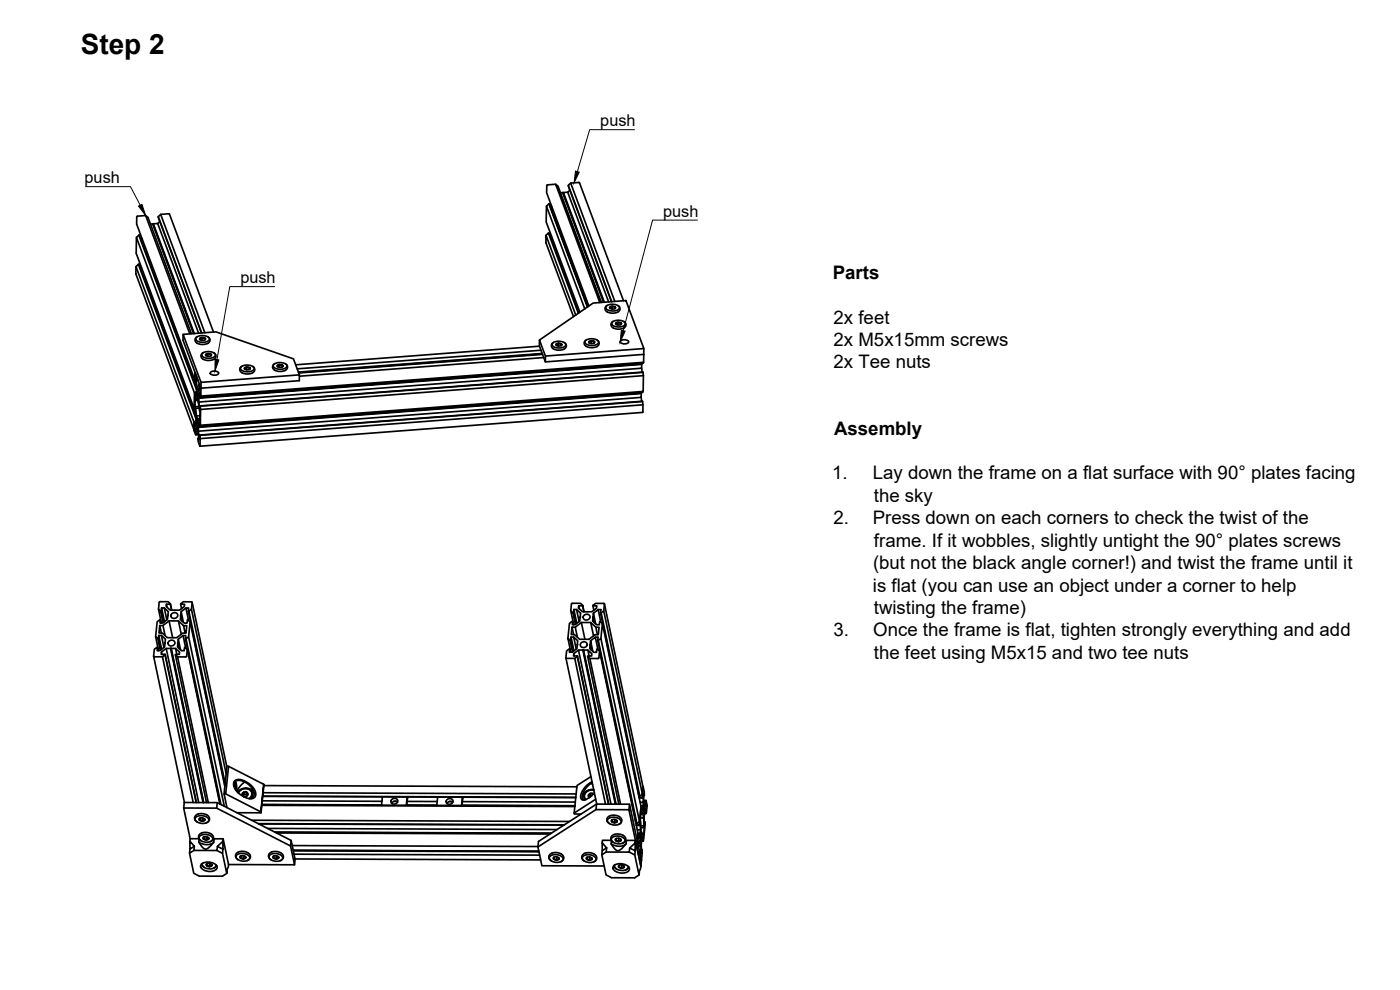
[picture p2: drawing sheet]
<svg xmlns="http://www.w3.org/2000/svg" width="420mm" height="297mm" viewBox="0 0 420 297" stroke-linecap="round" stroke-linejoin="round" font-family="sans-serif">
<!-- layer: Visible -->
<g fill="none" stroke="#000" stroke-width=".5">
<path d="M166.8 55.3l-2.6 .2-.1 2.4 12.6 33.9M168.9 57.8h-.7M169 57.9l12.2 32.8M169.1 57.8l12.1 32.9M170.4 57.7l-1.3 .1 12.3 32.9M170.5 55.6l13 34.9M171 57.1l-.6 .6 12.3 32.9M171.3 54.9l-.8 .7 13.1 34.9M40.9 71.3l17.5 46.8-.1 4.7-17.4-46.8v-4.7l.8-.7 .1-.1 17.2 46M41.5 79.3l17.4 46.4M41.7 70.6l17.3 46.4M42.6 71.5l-.4 .1"/>
<path d="M43.7 64.7l13.3 35.5M45.8 67.2l12.3 32.9M45.9 67.3l12.3 32.8M46 67.2l12.3 32.9M47.3 67.1l12.3 32.9M47.5 65l13 34.9M48 66.4l-.7 .7-2.1 .1M48.2 64.3l13.3 35.5M163.9 70.6l.7-.7 9 24.1M164 61.9l-.1 4.7 10.1 27.1M164.6 69.9h.2l8.9 24M164.7 61.2l-.7 .7 11.5 30.8"/>
<path d="M165.5 70.9h-.4M165.7 62.1l-.4 .1M40.8 80l17.5 46.8-.1 2.2M42.5 80.3h-.4M64.1 99.6l-13.2-35.3h-2.7l-.7 .9 13 34.7M172.8 94.5l-8.9-23.9-.1 2.2 8.3 22.2M176.4 92l-11.5-30.8h-.2l11.6 30.9M180.5 90.7l-13-34.8-.7-.6 13.2 35.5M182 91.8a3.1 3.1 0 0 1 3.9 .3 1.68 1.68 0 0 1-2.3 1.2l-1-.2a.84 .84 0 0 1-.6-1.3zM182.2 91.6l-.6 .8 .2 .8a3 3 0 0 0 3.9 .3l.4-1-.6-.8M183.1 92l.9-.1 .7 .3a.99 .99 0 0 1-1.7 0zM183.7 91.9v.8"/>
<path d="M183.8 96.6a3.1 3.1 0 0 1 3.9 .3 1.68 1.68 0 0 1-2.3 1.2l-1-.2a.84 .84 0 0 1-.6-1.3zM184 96.4l-.6 .8 .2 .8a3 3 0 0 0 3.9 .3l.4-1-.6-.8M184.5 92.1v.5v-.5l-.8-.2-.7 .3 .1 .4M184.9 96.8l.9-.1 .7 .3a.99 .99 0 0 1-1.7 0zM185.5 96.7v.8M186.3 96.9v.5v-.5l-.8-.2-.7 .3 .1 .4M187.1 90.2l-13.2-35.3h-2.6l13.2 35.5M55 100.3l-.1 1.8 5.4 14.4 29.5-2.3 .1-1.7-1.8-4.8-23.3-8.1-9.8 .7 5.3 14.4 29.6-2.2M57.4 100.1l-13-34.8-.7-.6-2.6 .2-.1 2.3 17.5 46.8v-2.1M58.5 111.9v2.1l.1 1.1v-1l.2 .4 .2 3.1v1.2l-.3 .5-.1-1.5-.2 .3-.1 4.7 .2 1.1v-1.1l.2 .4 .2 3.1-.1 1.2-.2 .5-.2-1.5-.1 .3-.1 2.2M58.5 111.8h.1M58.6 119.7l.1 .4 .4-.6a20.1 20.1 0 0 1 .9 6.5l-.2-.5-.3 .7a20.2 20.2 0 0 1-.9-6.5z"/>
<path d="M58.6 111.8l.4 1.2 .1 1.1-.2-.6v.8l.2 1.8 .5 1.3a2.06 2.06 0 0 0 .1-1.9l.1-.3a5.4 5.4 0 0 1 .5 3.6l-.2 .3-.1-1.5-.3 .5v2.5l.2 1.8 .1 .4 .1-1 .1 1.1-.1 4.7-.1 .3-.2-1.5-.2 .5-.1 2.5 .2 1.8 .2 .4v-1.1l.2 1.1-.1 2.3-.5-1.2-.1-1.2 .2 .6v-.7l-.2-1.8-.5-1.4a2.06 2.06 0 0 0 0 2l-.2 .3-.5-1.5M58.6 111.8l-.1 .1M58.9 115.1h-.3M58.9 101.2a3.1 3.1 0 0 1 3.9 .3 1.68 1.68 0 0 1-2.2 1.2l-1-.2a.84 .84 0 0 1-.7-1.3zM58.9 118.9h-.3M59 117.8h-.4M59 117.7l-.4 .1M59 117.5l-.3 .3M59.2 101l-.6 .8 .2 .8a3 3 0 0 0 3.8 .2l.4-.9-.6-.8M59.2 117.4l.3 1.2-.1 .9zM59.4 113.9l-.3 .1M59.4 114.1h-.3"/>
<path d="M59.5 114.2l-.6 .1M59.7 119.3l132.9-10.2-132.9 10.2M59.8 116l-.7 .1M59.9 116.8h-.5M59.9 116.7h-.6M60 101.4l1-.1 .7 .3a.99 .99 0 0 1-1.8 0zM60.1 118.1h-.4M60.3 118.8l132.9-10.1-.2 .3-132.9 10.1M60.3 114.7v1.8M60.6 101.3v.8M60.7 106a3.1 3.1 0 0 1 3.9 .3 1.68 1.68 0 0 1-2.2 1.2l-1-.2a.84 .84 0 0 1-.7-1.3zM61 105.8l-.6 .8 .1 .8a3 3 0 0 0 3.9 .2l.4-.9-.6-.8"/>
<path d="M61.4 101.5l.1 .5-.1-.5-.8-.2-.6 .3 .1 .4M61.8 106.2l1-.1 .7 .3a.99 .99 0 0 1-1.8 0zM62.4 106.1v.8M63.2 106.3l.1 .5-.1-.5-.8-.2-.6 .3 .1 .4M63.3 111.6l1.3-.3 1 .6a1.42 1.42 0 0 1-2.5-.1zM72.3 110.1a3.1 3.1 0 0 1 4 .3 1.68 1.68 0 0 1-2.3 1.1l-1-.1a.84 .84 0 0 1-.7-1.3zM72.6 109.9l-.6 .7 .2 .9a3 3 0 0 0 3.8 .2l.4-.9-.6-.9M73.5 110.3l.9-.2 .7 .4a.99 .99 0 0 1-1.8-.1zM74.1 110.1l-.1 .9M74.9 110.3v.5v-.5l-.8-.2-.7 .3 .1 .4M82.2 109.3a3.1 3.1 0 0 1 3.9 .3 1.68 1.68 0 0 1-2.2 1.2l-1-.2a.84 .84 0 0 1-.7-1.3zM82.4 109.1l-.6 .7 .2 .9a3 3 0 0 0 3.9 .2l.4-.9-.6-.8"/>
<path d="M83.3 109.5l.9-.1 .7 .3a.99 .99 0 0 1-1.7 0zM83.4 110.1l-.2-.4 .7-.3 .8 .1 .1 .6M83.9 109.4v.8M84.7 109.5v.6M161.9 102v1.8l1.8 4.8 29.5-2.3M161.9 102l16.1-11.1 9.8-.7 5.4 14.4-29.5 2.2zM161.9 103.9l-73.2 5.6M162.4 105.1l-73.2 5.6M162.7 106.1l-73.1 5.5M162.8 106.2l-73.2 5.6M162.8 106.3l-73.1 5.6M163.2 107.3l-73.3 5.6"/>
<path d="M163.7 106.8v1.8M165.9 102.9a3.1 3.1 0 0 1 3.9 .3 1.68 1.68 0 0 1-2.3 1.2l-1-.2a.84 .84 0 0 1-.6-1.3zM166.1 102.7l-.6 .8 .2 .8a3 3 0 0 0 3.9 .3l.4-1-.6-.8M167 103.1l.9-.1 .7 .3a.99 .99 0 0 1-1.7 0zM167 103.7l-.1-.4 .7-.3 .8 .2v.5M167.6 103v.8M168.4 103.2v.5M175.7 102.2a3.1 3.1 0 0 1 3.9 .3 1.68 1.68 0 0 1-2.2 1.2l-1-.2a.84 .84 0 0 1-.7-1.3zM176 102l-.6 .7 .1 .9a3 3 0 0 0 3.9 .2l.4-.9-.6-.9M176.8 102.4l1-.2 .7 .4a.99 .99 0 0 1-1.8-.1zM176.9 102.9l-.1-.4 .6-.2 .8 .1 .1 .5M177.4 102.3v.8"/>
<path d="M178.2 102.4v.6M186.4 102.2l1.3-.2 1 .5a1.42 1.42 0 0 1-2.5-.1zM192.4 117.9l-132.9 10.3M192.4 119.2l.2 1.2M192.4 118.1v1.1l-132.9 10.2M192.4 117.9l-132.9 10.2M192.4 117.8l-132.8 10.2M192.6 110.5l.1 1.2M192.6 109.3v1.2l-132.9 10.1M192.6 109v.3l-132.9 10.2M193 111.7l.1 1-132.9 10.2M193 117.4l-.1 .3-132.9 10.2"/>
<path d="M193.1 112.7l-.1 4.7-132.9 10.2M193.2 106.3v2.4M193.2 104.6v1.7M58.7 123.8l-.2 .1M58.8 127.6h-.4M58.8 126.6h-.4M58.8 126.5h-.4M58.9 126.2l-.3 .3M58.9 125.3l-17.2-46h-.2l-.7 .7v2.2l17.4 46.8M59.1 126.2l.3 1.1-.1 .9zM59.1 128.7h-.4M59.2 128.9h.1"/>
<path d="M59.3 120.1h-.6M59.4 129.4l-.7 .1M59.5 130h-.6M59.5 130.1l-.6 .1M59.5 130.4l-.8 .1M59.6 131.5h-.2M59.7 121.9l-1.2 .1M59.8 122.4l-1.1 .1M59.9 131.2h-.2M59.9 130.5l132.9-10-132.9 10.1M60 126.9h-.4M60 125.5h-.2"/>
<path d="M60 124.7l-1 .1M60 122.4h-.1M60.1 121.8l132.9-10.1-132.9 10.2M192.8 120.5l.2 1-132.9 10.1M193 121.5l-.1 2.2-132.9 10.2M46.1 196.9l.2 .2M46.1 196.9l9.3 43.9M46.7 191l.9 4.2M47.3 194.2l.2 1M47.4 191.6l.7 3.5M47.5 191.6l.7 3.4M47.6 182.8l.8 4.1"/>
<path d="M47.6 190.7l.9 4.1M47.9 187.7l.5 2.2M48.1 186l.2 .9M48.2 183.4l.8 3.5M48.4 183.4l.7 3.3M48.4 190.7l.8 3.6M48.5 195.6l.1 .7M48.5 182.4l.9 4.1M48.8 197.1l9.2 43.7M48.9 187.7l.7 3M49.3 182.4l.8 3.6M49.5 192.9l-.1 1.2-1.4 1.1h-.8l.1-1-1 .6-.2 2.1"/>
<path d="M49.5 192.9l.1 .1M49.6 196.3l9.3 44.5M49.9 194.6l9.7 46.2M49.9 181.3l.2 .9M50.4 184.6v.1M50.7 186.3l1.1 5M50.8 192.3a.97 .97 0 0 1 1.3-.1 .97 .97 0 0 1 .2 1.3 .97 .97 0 0 1-1.3 .2 .78 .78 0 0 1-.6-.6 .78 .78 0 0 1 .4-.8zM51.1 181.1l.4 2M51.2 194.6l9.7 46.2M51.3 194.5l9.8 46.3M51.4 194.6l9.7 46.2M51.6 184.1a.97 .97 0 0 1 1.4-.2 .97 .97 0 0 1 .2 1.4 .97 .97 0 0 1-1.4 .2 .78 .78 0 0 1-.5-.7 .78 .78 0 0 1 .3-.7z"/>
<path d="M52.6 196.5l9.4 44.3M52.7 194.6l.4 1.7M53.3 197.1l9.2 43.7M53.4 192.9l.4 1.7-.4-1.6M53.5 191.8l.7 3.2M53.6 186.3l.8 4M54.2 181.3l.3 1.3M54.2 184.8l.3 1.5M54.3 184.6l.3 1.7M54.4 183.5l.6 3.2M54.9 190.7l.8 3.7M55.1 187.7l-1.5-1.4h-2.9l-1.8 1.4h-1l-.2 2.2h1l1.5 1.4h2.8l1.9-1.4h.9l.3-2.2h-1l.5 2.2"/>
<path d="M55.6 191.7l10.5 49.6M55.8 182.4l.8 3.8M55.8 191.7l10.5 49.7M56.2 194.9l9.8 46.3M56.5 183.4l11 52.2M56.6 191.1l10.7 50.8M56.7 183.4l10.9 51.7M57.1 186.6l10.4 49.4M57.5 182.8l10.4 49.4M57.7 180.7l10.4 49.4M57.7 180.8l-.2 2-1 .6 .1-1h-.8l-1.4 1.1-.3 1.2v1.2l1.2 1.1h.8l.1-1 .9 .6-.5 4.5-1 .6 .1-1h-.8l-1.4 1.1-.2 1.2v1.1l1.2 1.1h.8l.1-.9 .8 .6-.3 2.1-2.6 .1-.6-.8h1.1l.1-.6-1.2-1.1-1.4-.1-1.4 .1-1.4 1-.1 .7h1.2l-.8 .8h-2.5M57.7 180.8l-.3-.2h-2.4l-.8 .7h1.2l-.1 .7-1.4 1.1-1.4 .1-1.4-.1-1.2-1.1v-.7h1.2l-.6-.8-2.6 .1-.3 2.2 .8 .6 .1-1h.8l1.2 1.1v1.2l-.2 1.1-1.5 1.1h-.8l.1-.9-.9 .6-.5 4.4 .8 .6 .1-.9h.8l1.2 1.1-.1 1.1"/>
<path d="M169.8 197.4l9.3 43.9M171.1 192.1l-.7-.6 .9 4.2M171.2 195.7l-.2-1-1 .6-.1 2.2 2.6 .1M171.3 192.1h-.2l.7 3.5M171.3 183.3l.7 .6 .7 3.4M171.4 191.1l-.1 1 .7 3.4M171.7 188.2l-.3 2.2h1l1.5 1.4h2.9l1.8-1.4h1l.2-2.2h-1M172 183.9h.1l.7 3.3M172.1 187.4l-.2-1-1 .6-.5 4.5M172.1 183.9l.1-1 .9 4.1M172.2 191.1h-.8l.8 4.2M172.2 196.1l-.1 .7h1.2l9.4 44.5"/>
<path d="M172.2 182.9h.8l.8 3.6M172.6 188.2h-.9l.4 2.2M173 182.9l1.2 1.1v1.2M173.3 193.3l.1-1.1-1.2-1.1 .7 3.6M173.3 197l-.8 .6 9.2 43.7M173.3 191.2l-.7-3 1.9-1.4 1 5M173.3 196.8l9.3 44.5M173.3 193.5l-.2 1.1-1.4 1.1h-.8l.1-1M173.6 195l-1.4 1.1 .1 .7M173.7 181.8h1.2l.3 1.7M174.1 185.2l-.1 1.1-1.4 1.1h-.8l.1-1M174.1 185.1v.1"/>
<path d="M174.5 186.8h2.8l.8 4M174.5 192.8a.97 .97 0 0 1 1.4-.1 .97 .97 0 0 1 .1 1.3 .97 .97 0 0 1-1.3 .2 .78 .78 0 0 1-.6-.6 .78 .78 0 0 1 .4-.8zM174.9 181.8l.4 1.7M174.9 181.6l-.7-.6h-2.4l-.3 .2-.2 2.1 .9 4.1M174.9 195h-1.3l9.8 46.3M175 195l9.7 46.3M175.1 195l9.7 46.3M175.4 184.5a.97 .97 0 0 1 1.3-.1 .97 .97 0 0 1 .2 1.4 .97 .97 0 0 1-1.3 .2 .78 .78 0 0 1-.6-.7 .78 .78 0 0 1 .4-.8zM176.4 195h-1.3l9.8 46.3M176.8 196.8l-.4-1.8 1.2 1.2v.6l-1.2 .2M177 197.6l-.6-.6 9.3 44.3M177.1 193.5l-.1 1.1 1.2 1.1h.8l.1-1 .8 .6 11.6 55"/>
<path d="M177.1 193.4l.3 1.6M177.2 192.3l1.5-1.1 .8 3.7M177.3 186.8l1.5 1.4 .5 2.2M177.5 195.1l-.4-1.7 .1-1.1 .7 3.2M177.9 181.8h1.2l-.1 .7-1.4 1.1-2.8-.1-1.2-1.1 .1-.6 .2 .9M178 185.3v-.2l.3 1.7M178 185.1l.1-1.1 .7 3.2M178.1 184l1.4-1.1 .8 3.7M178.2 183.1l-.2-1.5 .7-.6h2.5l.2 .3-.2 2M178.3 186.7l-.3-1.4-.1 1 1.2 1.2h.8l.1-1 .8 .6M178.7 191.2h.8l-.1 1 11.6 55 .9-.6 .5-4.5M179.4 192.2h.2l11.6 55"/>
<path d="M179.5 182.9h.8l-.1 1 11.6 55 1-.6 .2-2M179.6 192.2l.7-.6 11.6 55M179.7 197.4l-.2 .2h-2.5l9.2 43.7M179.9 195.3l-.2 2.1M180.2 183.9h.2l11.6 55M180.3 191.6l.5-4.5 11.6 55M180.4 183.9l.8-.6 11.6 55M181.4 181.2l11.6 55.1M67.2 238.2h.5l10.6 5.4M67.4 235.6h.1M68.6 229.9l-.9 8.3M70.4 234.6l.4 .2"/>
<path d="M70.4 236.5l.4-1.7 .2 2.6M70.6 236.8l.2-.8 .1 1.2M70.6 236.5h.2M70.7 236.2l.1 .3M70.7 236v.1M70.8 236.5l-.1 .4M71.1 237.5l1.5-2.2a.95 .95 0 0 1 .9-.6 .95 .95 0 0 1 .9 .5l1.3 1.4 .6 1.4-.3 1.1-1 .5M71.3 237.7a2.91 2.91 0 0 1 5 .3M71.5 237.9l.6-.8 .8-.4 .9-.1 .9 .2 .7 .5 .3 .7 .1 .8-.4 .8M71.5 237.9a2.16 2.16 0 0 1 2.1-1.3 2.16 2.16 0 0 1 2 1.5 1.75 1.75 0 0 1-.9 1.5M72.9 238.9a.8 .8 0 0 1 .5-1.3 .8 .8 0 0 1 .9 1l-.5 .4h-.6M73.2 237.7h.8l.4 .6-.5 .6-.8 .1-.2-.3-.2-.4z"/>
<path d="M73.2 237.7l.1 .6M73.3 238.3h.8l.2 .2M73.3 238.3l-.4 .5M73.7 234.5l1.6 1.1 1.2 1.5 .2 1.5-.6 .9-1.5 .1-1.8-.8-1.4-1-1-1.4-.3-1.4 .6-.9 1.4-.2 1.6 .6-.2 .1-1.6-.4-.9 .1-.7 .5-.1 1M74 237.7l.1 .6M78.8 239l94 .3M78.9 238.9l93.9 .3M79 237.8l93.9 .4M79.1 235.3l-.8 8.6zM79.1 235.3l-10.5-5.4h-.5l-.9 8.3 .9 4.1M79.2 235.7l93.9 .4M114.8 239.1l-.3 2.5"/>
<path d="M114.8 239.1h.1M117.7 239.8a.97 .97 0 0 1 1.3-.2 .97 .97 0 0 1 .2 1.4 .97 .97 0 0 1-1.3 .2 .78 .78 0 0 1-.6-.6 .78 .78 0 0 1 .4-.8zM122.2 239.1l-.3 2.5M122.2 239.1l-.1 2.5M131.3 239.2l-.2 2.4M134.2 239.9a.97 .97 0 0 1 1.4-.2 .97 .97 0 0 1 .2 1.4 .97 .97 0 0 1-1.4 .2 .78 .78 0 0 1-.5-.7 .78 .78 0 0 1 .3-.7zM138.8 239.2l-.3 2.5M138.8 239.2l-.2 2.5M177.1 238.1l.1 .6M177.1 234.9l-1.2 .9-1 1.4-.6 1.3v1.1l.6 .4 .9-.1 1.4-.9 1.2-1.1M177.3 233l-4.1 2.7-.9 8.3 .1 .2h2M177.6 238.7h-.4l-.3 .5"/>
<path d="M177.7 234.6l-.6 .3 .3 .1 .3-.2M177.8 235.3a.94 .94 0 0 0-1.3 .5l-1.1 1.3-.6 1.4v1l.6 .5M177.9 238.1l.1 .2M178 238.3l-.1-.2h-.8l-.5 .6 .3 .6M178.1 238.2a.84 .84 0 0 0-1.1-.1 .84 .84 0 0 0-.1 1.2M178.2 236.9a2.8 2.8 0 0 0-3.4 2.6M178.2 237l-1.3 .1-1.2 .7-.4 1.1 .2 1.1M178.2 237.1a2.03 2.03 0 0 0-2.7 2.4l.3 .4M178.8 239.8l-6.5 4.2M191.5 237.9h.1M191.6 238.3h.1M192.8 238.3v1h-1"/>
<path d="M192.8 239.3l-1 .1M192.9 238.9v-.5l-.1 1M193 236.1h.1M193 236.3l-.2 2M193 236.3l.3 1.3 .1 1.1M193 238.9l.1 1.8h-1M193.1 238.7h.3l-.2-.6v2.5l.3 1.6 .3-.4M55.1 242.4l.2-1.6h9.9l22.2 11.4 1.2 5.6-.2 1.7M57 252.4l1.3 1.5-1.3 .9zM57 254.8l-.1 1.2 1.3 6 1.6 .9h6.9l1.4-.8M57.1 251.6l-2-9.2 9.9 .1 22.2 11.3M58.2 255.2l-1.3 .8"/>
<path d="M58.3 253.9l-.1 1.3h6.9l.1-1.3M58.8 245.2a2.8 2.8 0 0 1 3.9 .7 1.71 1.71 0 0 1-2.4 1.1l-1-.3a.96 .96 0 0 1-.5-1.5zM59.4 244.3l-.7 .4-.3 .6 .2 .8 .6 .5M59.4 244.3a2.9 2.9 0 0 1 3.1 .6l.4 .6-.1 .6-.9 .8M59.7 252.7a3.8 3.8 0 0 0 4.4 0M59.7 251.7l-2.6-.1-.1 .8M59.9 245.5l1-.1 .6 .5a.94 .94 0 0 1-.9 .5 .94 .94 0 0 1-.8-.7zM60 245.5l-.1 .6M60 250.8a2.8 2.8 0 0 1 3.9 .7 1.71 1.71 0 0 1-2.4 1.2l-1-.3a.96 .96 0 0 1-.5-1.6zM60 245.5l-.2 .1 .1 .5 .8 .3M60.4 252.3l-.6-.5-.2-.6 .1-.6 .5-.5a2.92 2.92 0 0 1 3.1 .1l.6 .6 .2 .7-.3 .6-.8 .5M60.4 259.3a3.3 3.3 0 0 1 4.8 .8 1.72 1.72 0 0 1-2.2 1.4l-1.3-.2a1.37 1.37 0 0 1-1.3-2z"/>
<path d="M60.5 259.3l.1 .1M60.5 259.2l.3 .6 .5 .5M60.8 259a1.65 1.65 0 0 0 2.1 1.7l1.3-.2a.83 .83 0 0 0 .6-1M60.8 245.4l-.1 1M61.1 251.2l.9-.1 .7 .4a.94 .94 0 0 1-1 .5 .94 .94 0 0 1-.8-.7zM61.2 251.1l-.1 .7M61.2 251.1l-.2 .2 .1 .5 .8 .2M61.3 245.6l.1 .5-.7 .3M61.9 251l.1 .1M62 251.1l-.1 .9M62 259.2l1-.1 .6 .4a.94 .94 0 0 1-.9 .5 .94 .94 0 0 1-.8-.7zM62.1 259.1v.7"/>
<path d="M62.2 259.1l-.3 .2 .2 .5 .7 .2M62.5 251.3l.1 .5-.7 .2M62.9 259l-.1 1M63.4 259.3l.1 .5-.7 .2M64.3 251.7l-.5 .3M65 259.7l-.4 .5-.6 .3M65 259.7l-.1 .1M65.1 255.2l1.7 .8M65.2 240.8l-.2 1.7M66.9 252.4l.1-.7 1.6 7.7-.5 2.7-1.3-6.1 .1-1.2-1.7-.9 1.7-1.5v2.4M67 251.7h-2.7l-.1 1-1.5 1.6-1 .5-.8-.4-1-1.4-.2-.3 .1-1M71.1 256.5a2.8 2.8 0 0 1 3.8 .7 1.71 1.71 0 0 1-2.3 1.1l-1-.3a.96 .96 0 0 1-.5-1.5z"/>
<path d="M71.1 243.8l7.2 .1M71.4 258l-.5-.5-.2-.6 .1-.6 .5-.5a2.92 2.92 0 0 1 3.1 .1l.6 .6 .1 .7-.3 .6-.7 .4M72.2 256.9l.9-.2 .7 .5a.94 .94 0 0 1-1 .5 .94 .94 0 0 1-.8-.7zM72.3 256.8l-.1 .6M72.3 256.8l-.2 .1 .1 .5 .8 .3M73 256.7v1M73.6 256.9l.1 .5-.7 .3M75.5 246.1l95.4 .4M77.5 247.1l91.9 .4M77.7 247.2l91.5 .4M78.6 241.6l93.9 .4M78.6 241.4l93.9 .4"/>
<path d="M78.6 241.4l35.9 .1M78.7 240.3l35.9 .1M80.3 248.6l86.9 .3M81 256.6a2.8 2.8 0 0 1 3.8 .7 1.71 1.71 0 0 1-2.3 1.1l-1-.3a.96 .96 0 0 1-.5-1.5zM81.3 258l-.5-.5-.2-.6 .1-.6 .5-.5a2.91 2.91 0 0 1 3.1 .1l.6 .6 .2 .7-.4 .6-.7 .5M82.1 256.9l.9-.1 .7 .5a.94 .94 0 0 1-1 .4 .94 .94 0 0 1-.8-.6zM82.2 256.9l-.1 .6M82.2 256.8l-.2 .2 .1 .5 .8 .2M82.5 249.7l83 .3M82.6 249.7l82.8 .3M82.9 256.8h.1M83 249.9l82.1 .3"/>
<path d="M83 256.8l-.1 .9M83.5 257l.1 .5-.7 .2M87.4 252.2l-.2 1.6 1.2 5.7-19.8-.1M87.7 253.7l73.8 .3M88 255.1l73.7 .3M88 255.3l73.7 .3M88.2 256.3l73.8 .3M88.5 257.7l73.8 .3M118.2 240.4h.8M119.3 240.6a1.18 1.18 0 0 0-1.8 .4M122.1 241.5l9 .1M122.2 240.5h9"/>
<path d="M134.8 240.5h.8M135.9 240.7a1.18 1.18 0 0 0-1.8 .4M138.7 241.6l33.8 .1M138.8 240.5l33.9 .2M165.1 256.9a2.8 2.8 0 0 1 3.9 .7 1.71 1.71 0 0 1-2.4 1.1l-1-.3a.96 .96 0 0 1-.5-1.5zM165.5 258.3l-.6-.5-.2-.6 .1-.5 .5-.5a2.92 2.92 0 0 1 3.2 0l.5 .6 .2 .8-.3 .6-.7 .4M166.2 257.2l1-.1 .6 .5a.94 .94 0 0 1-.9 .5 .94 .94 0 0 1-.8-.7zM166.3 257.2l-.1 .6M166.3 257.2l-.2 .1 .1 .5 .8 .2M167.1 257.1l-.1 .9M167.6 257.3l.1 .5-.7 .2M175 256.9a2.8 2.8 0 0 1 3.9 .7 1.71 1.71 0 0 1-2.4 1.1l-1-.3a.96 .96 0 0 1-.5-1.5z"/>
<path d="M176.1 257.3l1-.1 .6 .4a.94 .94 0 0 1-.9 .5 .94 .94 0 0 1-.8-.7zM176.2 257.2l-.1 .6M176.2 257.2l-.2 .1 .1 .5 .8 .3M177 257.1h.1M177 257.2l-.1 .9M177.5 257.3l.1 .5-.7 .3M178.3 256.3a2.89 2.89 0 0 0-3.2-.1l-.4 .5-.1 .6 .2 .6 .6 .5M178.3 256.3l.6 .5 .2 .7-.3 .7-.7 .4M178.9 242.9l-17.5 11.2 1.2 5.7h18.7M179 241.3l-.1 1.6 9.9 .1 3.5 16.9 .2-1.7-3.6-16.9h-9.9l-17.4 11.2-.2 1.6M180.7 252.9l1.3 1.5-1.3 .8zM180.7 255.2l-.1 1.3 1.3 6 1.6 .9h7l1.3-.9"/>
<path d="M181.9 255.6l-1.3 .9M182 254.4l-.1 1.2 6.9 .1 .2-1.3M182.5 245.7a2.8 2.8 0 0 1 3.9 .7 1.71 1.71 0 0 1-2.4 1.1l-.9-.3a.96 .96 0 0 1-.6-1.5zM182.9 247.1l-.5-.5-.3-.6 .2-.6 .4-.4a2.91 2.91 0 0 1 3.2 0l.6 .6 .1 .7-.3 .7-.7 .4M183.4 253.2a3.8 3.8 0 0 0 4.5 0M183.5 252.1h-2.7l-.1 .8M183.6 246l1-.1 .6 .5a.94 .94 0 0 1-.9 .5 .94 .94 0 0 1-.8-.7zM183.7 246l-.1 .6M183.7 251.3a2.8 2.8 0 0 1 3.9 .7 1.71 1.71 0 0 1-2.4 1.1l-1-.3a.96 .96 0 0 1-.5-1.5zM183.8 246l-.3 .1 .1 .5 .8 .2M184.1 252.8l-.6-.5-.2-.6 .1-.6 .5-.5a2.92 2.92 0 0 1 3.2 .1l.5 .5 .2 .7-.3 .7-.7 .4M184.1 259.8a3.3 3.3 0 0 1 4.8 .8 1.72 1.72 0 0 1-2.2 1.4l-1.3-.2a1.37 1.37 0 0 1-1.3-2z"/>
<path d="M184.2 259.7l.1 .1M184.3 259.7l.2 .6 .5 .4M184.5 245.9l-.1 .9M184.5 259.5a1.65 1.65 0 0 0 2.1 1.7l1.4-.3a.83 .83 0 0 0 .5-1M184.8 251.7l1-.1 .6 .4a.94 .94 0 0 1-.9 .5 .94 .94 0 0 1-.8-.7zM184.9 251.6l-.1 .6M185 251.6l-.3 .1 .1 .5 .8 .3M185 246.1l.1 .5-.7 .2M185.7 251.5h.1M185.7 251.6l-.1 .9M185.8 259.7l.9-.2 .7 .5a.94 .94 0 0 1-1 .5 .94 .94 0 0 1-.8-.7zM185.8 259.6v.6"/>
<path d="M185.9 259.6l-.2 .1 .1 .5 .8 .3M186.2 251.7l.1 .5-.7 .3M186.6 259.5v1M187.2 259.7l.1 .5-.7 .3M188 252.2l-.4 .3M188.8 255.7l1.7 .8M188.9 241.3l-.1 1.7M190.6 252.9l.1-.7 1.6 7.7-.5 2.6-1.3-6 .1-1.2-1.6-.9 1.6-1.5v2.4M190.7 246.2h.1M190.7 252.2h-2.7l-.1 1-1.4 1.5-1 .5-.9-.3-.9-1.3-.3-.4 .1-1M190.7 246.6h.2M191.3 252.4l.3 1.7 .2-.2a2.01 2.01 0 0 1 .2-1.8l.2 .7"/>
<path d="M191.3 252.4v.1M191.5 250.2h.2v1.5l.3-.4h-.4M191.5 250.3l-.2 2.1M191.7 252.9h.5l.1 .8M191.7 252.8l.5 .1M191.7 250.2l-.2 .1M191.8 253.7h.5l.1 1.8h-.5h.3l.1 .7 .1-.7M191.9 246.6l.1 1h-1M192 247.6l-1 .1M192 247.1l.2 1.9h-.9M192.1 250.3h-.4h.4l-.1 1M192.1 250.1v.1"/>
<path d="M192.2 255.7l.3 2.4M192.2 255.5l-.2 .2M192.2 247.1l-.1-.4-.1 1M192.2 249l-.1 1.1h-.6M192.3 244.3h.2l-.1-.6a24.1 24.1 0 0 0 .3 6.8l.3-.5M192.3 250.2l.2 1.3-.2 .8-.1-1.2zM192.4 241.9l.2 .1v1.4l.2-.3h-.3M192.4 242.1l-.5 4.5M192.5 258.1h.1M192.5 244.3l.4-.5 .3 1.6h-1M192.5 241.9l-.1 .2M192.7 251.3h.4l-.1-.5-.3 .4-.3 2.3 .2 2.4 .1-1h-.2"/>
<path d="M192.7 254.9l-.2 3.2M193 252.3l-.4 .1M193 241.8l-.4 .2h.4l-.2 1.1M193.1 251.3l-.1 1h-.4M193.1 240.7l-.1 1.1h-.7M193.2 240.2h.7a6.5 6.5 0 0 1 .1 3.7l-.2 .2M193.2 245.4v2.4h-.9M193.2 242l.1 1.2-.1 .9-.2-1.3zM193.2 247.8l.2 .5h-1.1M193.3 246.6h.2l.1 1.1-.6 4.7M193.4 248.3l-.3 2.3-.1-.6h-.4M193.5 243h.4l-.1-.4-.3 .3-.2 2.4 .1 2.3 .1-1"/>
<path d="M193.7 240.5l.2 .7h-.6M193.7 240.4l-.5 .1M193.8 244l-.4 .1M193.9 241.2l-.1 .6h-.3M193.9 240.2l-.7 .2M193.9 243l-.1 1h-.4M188.7 260.1l-.4 .6-.6 .3M188.7 260.2l-.1 .1"/>
</g>
<!-- layer: Annotations -->
<path d="M172.7 51.3l1.1 .4-1.5 3.2zM41.6 61.8l1-.5 1.1 3.4zM186.5 99.1l1.1 .3-1.5 3.2zM64.5 107.8l1.2 .2-1.2 3.3z" fill="#000" stroke="#000" stroke-width=".3"/>
<path d="M190.4 38.9h-13.4l-3.7 12.6M25.7 56h13.5l2.9 5.6M209.3 66h-13.5l-8.8 33.2M82.4 86h-13.4l-3.9 21.9" fill="none" stroke="#000" stroke-width=".3"/>
<text font-size="8.4" x="24.2" y="16.1">Step 2</text>
<g font-size="5.6">
<text x="249.9" y="83.7">Parts</text>
<text x="250.2" y="97.1">2x feet</text>
<text x="250.2" y="103.8">2x M5x15mm screws</text>
<text x="250.2" y="110.4">2x Tee nuts</text>
<text x="250.3" y="130.5">Assembly</text>
<text x="249.7" y="143.9">1.</text>
<text x="261.9" y="143.9">Lay down the frame on a flat surface with 90° plates facing</text>
<text x="262.3" y="150.5">the sky</text>
<text x="250.2" y="157.3">2.</text>
<text x="261.9" y="157.3">Press down on each corners to check the twist of the</text>
<text x="262.3" y="164">frame. If it wobbles, slightly untight the 90° plates screws</text>
<text x="262" y="170.8">(but not the black angle corner!) and twist the frame until it</text>
<text x="262" y="177.5">is flat (you can use an object under a corner to help</text>
<text x="262.3" y="184.2">twisting the frame)</text>
<text x="250.1" y="191">3.</text>
<text x="262.1" y="191">Once the frame is flat, tighten strongly everything and add</text>
<text x="262.3" y="197.7">the feet using M5x15 and two tee nuts</text>
</g>
<g font-size="4.9">
<text x="180.1" y="37.9">push</text>
<text x="25.4" y="55">push</text>
<text x="199" y="65.1">push</text>
<text x="72.1" y="85">push</text>
</g>
</svg>
